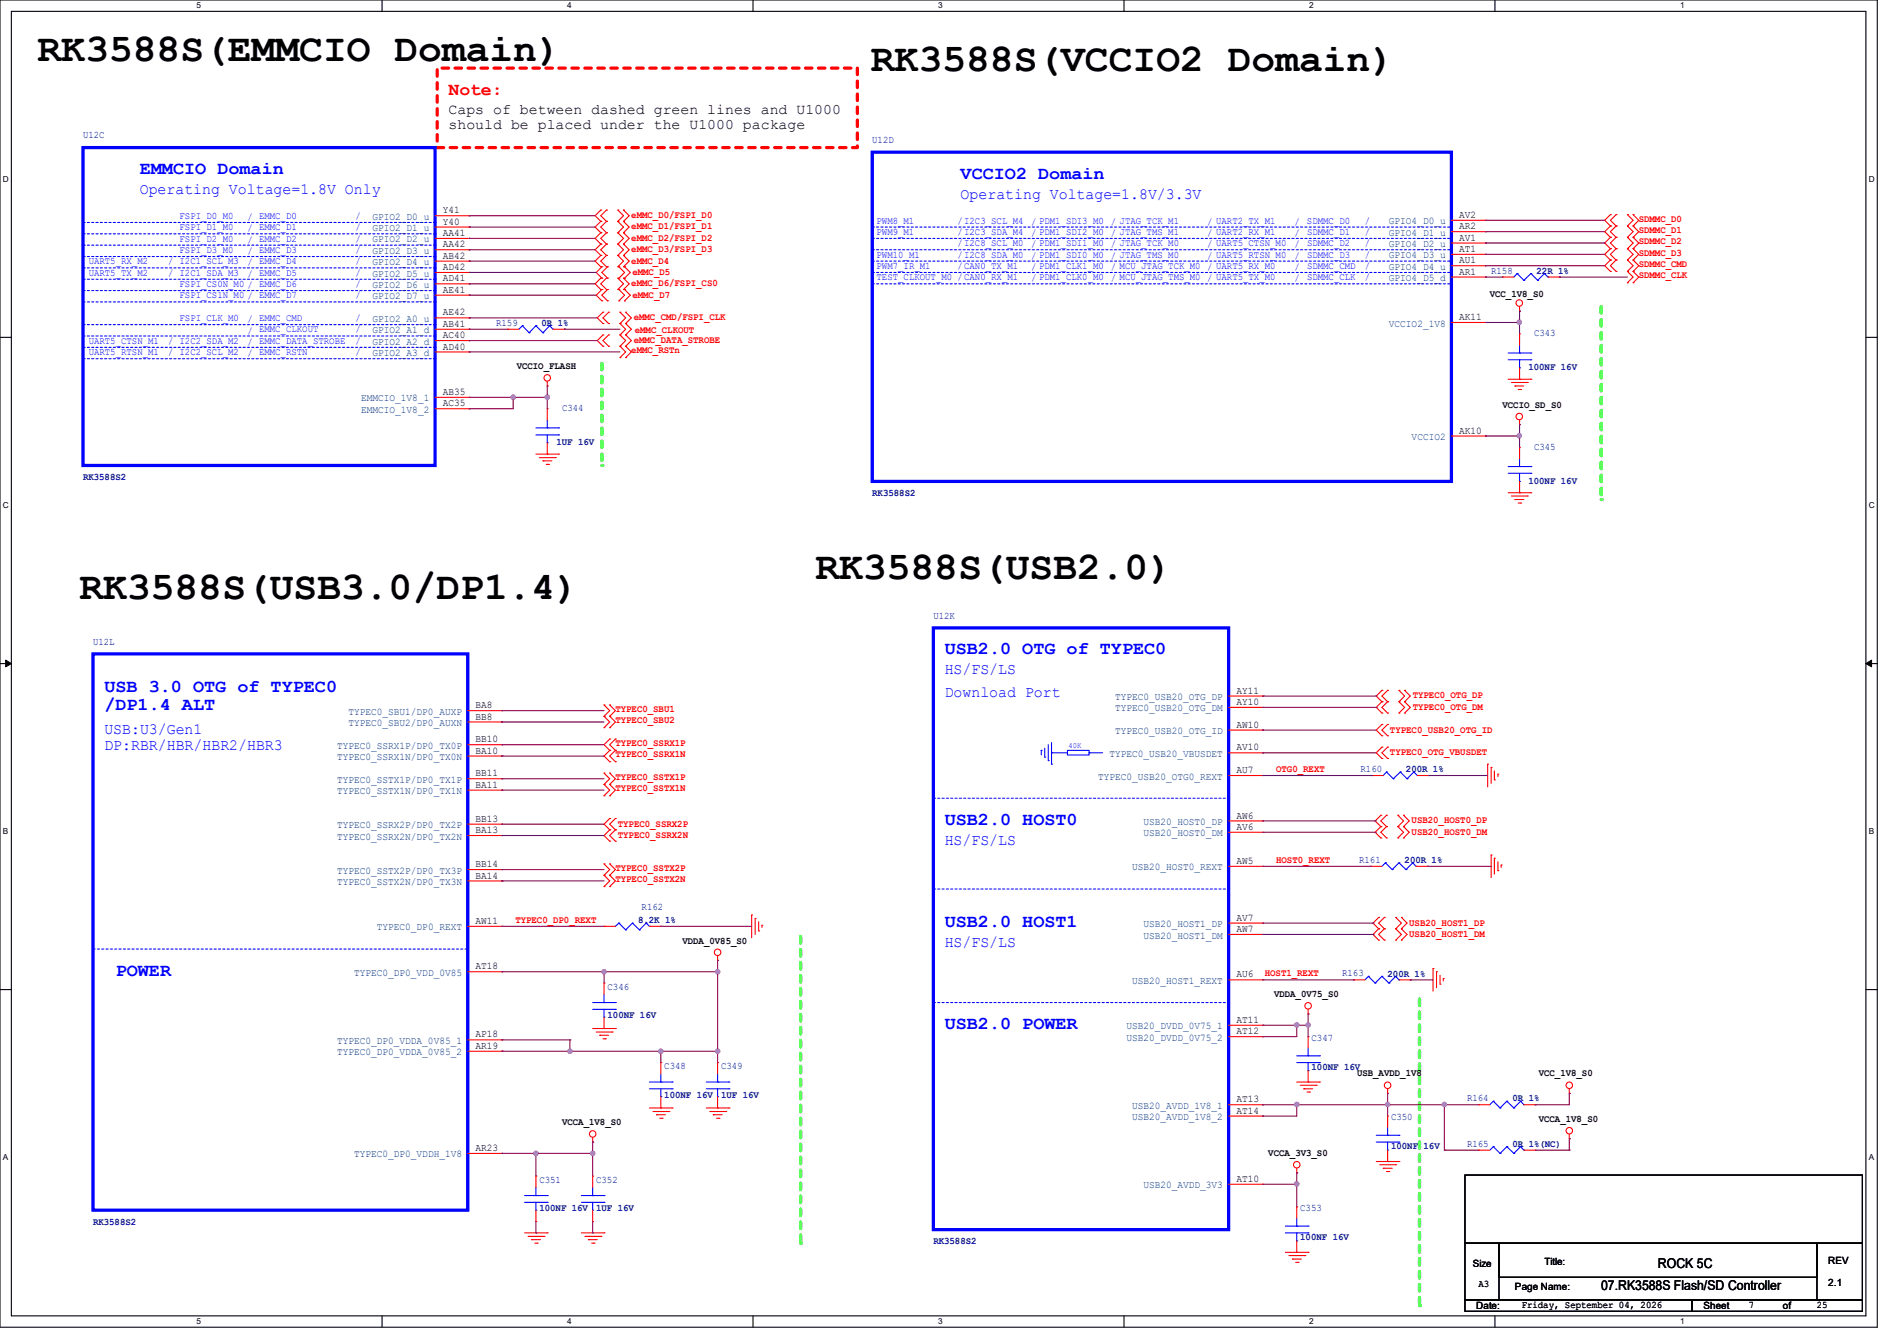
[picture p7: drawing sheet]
<svg xmlns="http://www.w3.org/2000/svg" width="297mm" height="210mm" viewBox="0 0 297 210" stroke-linecap="round" stroke-linejoin="round" font-family="sans-serif">
<path d="M0 0h293.9v207.9h-293.9zM1.8 1.8h290.3v204.3h-290.3z" fill="none" stroke="#000" stroke-width=".17"/>
<g fill="#fff">
<path d="M30.8 .2h.7v1.4h-.7z"/>
<path d="M30.8 206.2h.7v1.4h-.7z"/>
</g>
<path d="M59.8 0v1.8M59.8 206.1v1.8" fill="none" stroke="#000" stroke-width=".17"/>
<g fill="#fff">
<path d="M88.8 .2h.7v1.4h-.7z"/>
<path d="M88.8 206.2h.7v1.4h-.7z"/>
</g>
<path d="M117.9 0v1.8M117.9 206.1v1.8" fill="none" stroke="#000" stroke-width=".17"/>
<g fill="#fff">
<path d="M146.9 .2h.7v1.4h-.7z"/>
<path d="M146.9 206.2h.7v1.4h-.7z"/>
</g>
<path d="M176 0v1.8M176 206.1v1.8" fill="none" stroke="#000" stroke-width=".17"/>
<g fill="#fff">
<path d="M205 .2h.7v1.4h-.7z"/>
<path d="M205 206.2h.7v1.4h-.7z"/>
</g>
<path d="M234.1 0v1.8M234.1 206.1v1.8" fill="none" stroke="#000" stroke-width=".17"/>
<g fill="#fff">
<path d="M263.1 .2h.6v1.4h-.6z"/>
<path d="M263.1 206.2h.6v1.4h-.6z"/>
<path d="M.5 27.3h.9v1.4h-.9z"/>
<path d="M292.6 27.3h.9v1.4h-.9z"/>
<path d="M.5 78.4h.9v1.4h-.9z"/>
<path d="M292.6 78.4h.9v1.4h-.9z"/>
</g>
<path d="M0 52.8h1.8M292.1 52.8h1.8" fill="none" stroke="#000" stroke-width=".17"/>
<g fill="#fff">
<path d="M.5 129.5h.8v1.4h-.8z"/>
<path d="M292.6 129.5h.8v1.4h-.8z"/>
</g>
<path d="M0 103.9h1.8M292.1 103.9h1.8" fill="none" stroke="#000" stroke-width=".17"/>
<path d="M.9 103.4l.9 .5-.9 .5zM292.1 103.9l.9-.5v1z" fill="#000" stroke="#000" stroke-width=".16"/>
<g fill="#fff">
<path d="M.5 180.5h.8v1.4h-.8z"/>
<path d="M292.6 180.5h.8v1.4h-.8z"/>
</g>
<path d="M0 155h1.8M292.1 155h1.8" fill="none" stroke="#000" stroke-width=".17"/>
<path d="M68.5 10.7h65.7v12.4h-65.7z" fill="none" stroke="#f00" stroke-width=".51" stroke-dasharray="1 1"/>
<path d="M94.2 56.9v16" fill="none" stroke="#01ff00" stroke-width=".51" stroke-dasharray="1 1"/>
<circle cx="94.2" cy="72.9" r=".25" fill="#01ff00" stroke-dasharray="1 1"/>
<path d="M250.7 48v30.2" fill="none" stroke="#01ff00" stroke-width=".51" stroke-dasharray="1 1"/>
<circle cx="250.7" cy="78.2" r=".25" fill="#01ff00" stroke-dasharray="1 1"/>
<path d="M125.3 146.7v48" fill="none" stroke="#01ff00" stroke-width=".51" stroke-dasharray="1 1"/>
<circle cx="125.3" cy="194.7" r=".25" fill="#01ff00" stroke-dasharray="1 1"/>
<path d="M222.3 156.5v48" fill="none" stroke="#01ff00" stroke-width=".51" stroke-dasharray="1 1"/>
<circle cx="222.3" cy="204.5" r=".25" fill="#01ff00" stroke-dasharray="1 1"/>
<g fill="none" stroke="#f00" stroke-width=".17">
<path d="M68.1 33.8h5.3M68.1 35.6h5.3M68.1 37.3h5.3M68.1 39.1h5.3M73.4 33.8h.1M73.4 35.6h.1M73.4 37.3h.1M73.4 39.1h.1M94.1 32.9h.1M94.1 34.7h.1M94.1 36.4h.1M94.1 38.2h.1"/>
<path d="M94.1 32.9l-.9 .9 .9 .9M94.1 38.2l-.9 .9 .9 .9M94.1 34.7l-.9 .9 .9 .8M94.1 36.4l-.9 .9 .9 .9M95 34.7h.1M95 32.9h.1M95 36.4h.1M95 38.2h.1M95 32.9l-.9 .9 .9 .9M95 36.4l-.9 .9 .9 .9M95 34.7l-.9 .9 .9 .8M95 38.2l-.9 .9 .9 .9"/>
<path d="M96.7 34.7h.1M96.7 32.9h.1M96.7 36.4h.1M96.7 38.2h.1M96.7 36.4l.9 .9-.9 .9M96.7 32.9l.9 .9-.9 .9M96.7 34.7l.9 .9-.9 .8M96.7 38.2l.9 .9-.9 .9M97.6 34.7h.1M97.6 32.9h.1M97.6 36.4h.1M97.6 38.2h.1"/>
<path d="M97.6 32.9l.9 .9-.9 .9M97.6 34.7l.9 .9-.9 .8M97.6 36.4l.9 .9-.9 .9M97.6 38.2l.9 .9-.9 .9M227.2 34.5h5.4M227.2 36.3h5.4M227.2 38.1h5.4M227.2 39.8h5.4M232.6 34.5h.1M232.6 36.3h.1M232.6 38.1h.1M232.6 39.8h.1"/>
<path d="M252.1 33.6h.1M252.1 35.4h.1M252.1 37.2h.1M252.1 38.9h.1M252.1 33.6l-.9 .9 .9 .9M252.1 38.9l-.9 .9 .9 .9M252.1 35.4l-.9 .9 .9 .9M252.1 37.2l-.9 .9 .9 .8M253 35.4h.1M253 33.6h.1M253 37.2h.1M253 38.9h.1"/>
<path d="M253 33.6l-.9 .9 .9 .9M253 37.2l-.9 .9 .9 .8M253 35.4l-.9 .9 .9 .9M253 38.9l-.9 .9 .9 .9M254.8 35.4h.1M254.8 33.6h.1M254.8 37.2h.1M254.8 38.9h.1M254.8 37.2l.9 .9-.9 .8M254.8 33.6l.9 .9-.9 .9M254.8 38.9l.9 .9-.9 .9M254.8 35.4l.9 .9-.9 .9"/>
<path d="M255.7 35.4h.1M255.7 33.6h.1M255.7 37.2h.1M255.7 38.9h.1M255.7 38.9l.9 .9-.9 .9M255.7 33.6l.9 .9-.9 .9M255.7 35.4l.9 .9-.9 .9M255.7 37.2l.9 .9-.9 .8M68.1 51.6h5.3M68.1 49.8h5.3M68.1 40.9h5.3M68.1 42.7h5.3"/>
<path d="M68.1 44.4h5.3M68.1 46.2h5.3M68.1 55.1h5.3M68.1 53.3h5.3M73.4 51.6h.1M73.4 49.8h.1M73.4 40.9h.1M73.4 42.7h.1M73.4 44.4h.1M73.4 46.2h.1M73.4 55.1h.1M73.4 53.3h.1"/>
<path d="M79.5 51.6h.1M79.5 51.6h1.7M85.7 59.7v.8M86.6 51.6h1.7M88.3 51.6h.1M94.1 40h.1M94.1 43.6h.1M94.1 45.3h.1M94.1 41.8h.1M94.1 40l-.9 .9 .9 .9M94.1 43.6l-.9 .8 .9 .9M94.2 41.8h.1"/>
<path d="M94.2 43.6h.1M94.2 45.3h.1M94.2 47.1h.1M94.2 41.8l-.9 .9 .9 .9M94.2 45.3l-.9 .9 .9 .9M94.4 48.9h.1M94.4 50.7h.1M94.4 52.5h.1M94.4 54.2h.1M94.4 48.9l-.9 .9 .9 .9M94.4 52.5l-.9 .8 .9 .9M95 40h.1"/>
<path d="M95 45.3h.1M95 43.6h.1M95 41.8h.1M95 40l-.9 .9 .9 .9M95 43.6l-.9 .8 .9 .9M95.1 43.6h.1M95.1 41.8h.1M95.1 47.1h.1M95.1 45.3h.1M95.1 41.8l-.9 .9 .9 .9M95.1 45.3l-.9 .9 .9 .9M95.3 50.7h.1"/>
<path d="M95.3 48.9h.1M95.3 54.2h.1M95.3 52.5h.1M95.3 48.9l-.9 .9 .9 .9M95.3 52.5l-.9 .8 .9 .9M96.7 40h.1M96.7 45.3h.1M96.7 43.6h.1M96.7 41.8h.1M96.7 40l.9 .9-.9 .9M96.7 43.6l.9 .8-.9 .9M96.9 43.6h.1"/>
<path d="M96.9 41.8h.1M96.9 47.1h.1M96.9 45.3h.1M96.9 45.3l.9 .9-.9 .9M96.9 41.8l.9 .9-.9 .9M97.1 50.7h.1M97.1 48.9h.1M97.1 54.2h.1M97.1 52.5h.1M97.1 56h.1M97.1 52.5l.9 .8-.9 .9M97.1 48.9l.9 .9-.9 .9"/>
<path d="M97.1 50.7l.9 .9-.9 .9M97.1 54.2l.9 .9-.9 .9M97.6 40h.1M97.6 45.3h.1M97.6 43.6h.1M97.6 41.8h.1M97.6 43.6l.9 .8-.9 .9M97.6 40l.9 .9-.9 .9M97.8 43.6h.1M97.8 41.8h.1M97.8 47.1h.1M97.8 45.3h.1"/>
<path d="M97.8 41.8l.9 .9-.9 .9M97.8 45.3l.9 .9-.9 .9M98 50.7h.1M98 48.9h.1M98 54.2h.1M98 52.5h.1M98 56h.1M98 54.2l.8 .9-.8 .9M98 48.9l.8 .9-.8 .9M98 52.5l.8 .8-.8 .9M98 50.7l.8 .9-.8 .9M227.2 43.4h5.4"/>
<path d="M227.2 41.6h5.4M227.2 50.5h5.4M232.6 43.4h.1M232.6 41.6h.1M232.6 50.5h.1M235.2 43.4h.1M235.2 43.4h1.8M236.1 59.4h3.6M236.6 59.9h2.5M237.9 48.7h.1M237.9 52.3h.1M237.9 59.4h.1"/>
<path d="M237.9 48v.7M237.9 52.3v1.8M237.9 57.6v1.8M239.1 59.9h.1M239.7 59.4h.1M242.4 43.4h1.7M244.1 43.4h.1M252.1 40.7h.1M252.1 42.5h.1M252.1 40.7l-.9 .9 .9 .9M253 40.7h.1M253 42.5h.1"/>
<path d="M253 40.7l-.9 .9 .9 .9M254.8 40.7h.1M254.8 42.5h.1M254.8 44.3h.1M254.8 40.7l.9 .9-.9 .9M254.8 42.5l.9 .9-.9 .9M255.7 40.7h.1M255.7 42.5h.1M255.7 44.3h.1M255.7 40.7l.9 .9-.9 .9M255.7 42.5l.9 .9-.9 .9M68.1 62.2h5.3"/>
<path d="M68.1 64h5.3M73.4 62.2h.1M73.4 64h.1M83.9 71.1h3.6M84.5 71.7h2.5M85 72.2h.1M85 72.2h1.4M85.5 72.7h.4M85.7 60.5h.1M85.7 64h.1M85.7 71.1h.1M85.7 64v1.8"/>
<path d="M85.7 69.3v1.8M85.9 72.7h.1M87 71.7h.1M87.5 71.1h.1M227.2 68.3h5.4M232.6 68.3h.1M236.1 77.2h3.6M236.6 77.7h2.5M237.2 78.2h.1M237.2 60.5h.1M237.2 78.2h1.4M237.2 60.5h1.4"/>
<path d="M237.7 78.8h.4M237.7 61h.4M237.9 66.5h.1M237.9 70.1h.1M237.9 77.2h.1M237.9 65.8v.7M237.9 70.1v1.7M237.9 75.4v1.8M238.1 78.8h.1M238.1 61h.1M239.1 77.7h.1M239.7 77.2h.1"/>
<path d="M73.2 111.3h5.4M73.2 113.1h5.4M73.2 116.6h5.4M73.2 118.4h5.4M78.6 111.3h.1M78.6 113.1h.1M78.6 116.6h.1M78.6 118.4h.1M94.6 112.2h.1M94.6 110.4h.1M94.6 114h.1M94.6 110.4l.9 .9-.9 .9"/>
<path d="M94.6 112.2l.9 .9-.9 .9M95.5 112.2h.1M95.5 110.4h.1M95.5 114h.1M95.5 115.7h.1M95.5 117.5h.1M95.5 119.3h.1M95.5 110.4l.9 .9-.9 .9M95.5 112.2l.9 .9-.9 .9M95.5 115.7l-.9 .9 .9 .9M95.5 117.5l-.9 .9 .9 .9M96.4 117.5h.1"/>
<path d="M96.4 115.7h.1M96.4 119.3h.1M96.4 115.7l-.9 .9 .9 .9M96.4 117.5l-.9 .9 .9 .9M192.4 109h5.3M192.4 110.8h5.3M192.4 114.3h5.3M192.4 117.9h5.3M197.7 109h.1M197.7 110.8h.1M197.7 114.3h.1M197.7 117.9h.1"/>
<path d="M216.4 117h.1M216.4 118.8h.1M216.4 113.5h.1M216.4 115.2h.1M216.4 108.1h.1M216.4 109.9h.1M216.4 111.7h.1M216.4 117l-.9 .9 .9 .9M216.4 113.5l-.9 .8 .9 .9M216.4 108.1l-.9 .9 .9 .9M216.4 109.9l-.9 .9 .9 .9M217.3 118.8h.1"/>
<path d="M217.3 117h.1M217.3 115.2h.1M217.3 113.5h.1M217.3 109.9h.1M217.3 108.1h.1M217.3 111.7h.1M217.3 117l-.9 .9 .9 .9M217.3 113.5l-.9 .8 .9 .9M217.3 108.1l-.9 .9 .9 .9M217.3 109.9l-.9 .9 .9 .9M219 109.9h.1M219 108.1h.1"/>
<path d="M219 111.7h.1M219 109.9l.9 .9-.9 .9M219 108.1l.9 .9-.9 .9M219.9 109.9h.1M219.9 108.1h.1M219.9 111.7h.1M219.9 108.1l.9 .9-.9 .9M219.9 109.9l.9 .9-.9 .9M232.9 119.7h.1M232.9 119.7v3.5M73.2 122h5.4M73.2 123.7h5.4"/>
<path d="M73.2 129.1h5.4M73.2 130.9h5.4M73.2 136.2h5.4M73.2 138h5.4M78.6 122h.1M78.6 123.7h.1M78.6 129.1h.1M78.6 130.9h.1M78.6 136.2h.1M78.6 138h.1M94.6 122.9h.1M94.6 121.1h.1"/>
<path d="M94.6 124.6h.1M94.6 137.1h.1M94.6 135.3h.1M94.6 138.9h.1M94.6 121.1l.9 .9-.9 .9M94.6 122.9l.9 .8-.9 .9M94.6 135.3l.9 .9-.9 .9M94.6 137.1l.9 .9-.9 .9M95.5 122.9h.1M95.5 121.1h.1M95.5 124.6h.1M95.5 128.2h.1"/>
<path d="M95.5 130h.1M95.5 131.7h.1M95.5 137.1h.1M95.5 135.3h.1M95.5 138.9h.1M95.5 121.1l.9 .9-.9 .9M95.5 122.9l.9 .8-.9 .9M95.5 128.2l-.9 .9 .9 .9M95.5 130l-.9 .9 .9 .8M95.5 135.3l.9 .9-.9 .9M95.5 137.1l.9 .9-.9 .9M96.4 130h.1"/>
<path d="M96.4 128.2h.1M96.4 131.7h.1M96.4 128.2l-.9 .9 .9 .9M96.4 130l-.9 .9 .9 .8M192.4 121.5h5.3M192.4 135.7h5.3M192.4 128.6h5.3M192.4 130.3h5.3M197.7 128.6h.1M197.7 130.3h.1M197.7 135.7h.1M197.7 121.5h.1"/>
<path d="M214.6 135.7h.1M214.6 135.7h1.8M214.8 121.5h.1M214.8 121.5h1.8M216.2 127.7h.1M216.2 129.5h.1M216.2 131.2h.1M216.2 127.7l-.9 .9 .9 .9M216.2 129.5l-.9 .8 .9 .9M217.1 129.5h.1M217.1 127.7h.1M217.1 131.2h.1"/>
<path d="M217.1 127.7l-.9 .9 .9 .9M217.1 129.5l-.9 .8 .9 .9M218.9 129.5h.1M218.9 127.7h.1M218.9 131.2h.1M218.9 127.7l.9 .9-.9 .9M218.9 129.5l.9 .8-.9 .9M219.8 129.5h.1M219.8 127.7h.1M219.8 131.2h.1M219.8 127.7l.8 .9-.8 .9M219.8 129.5l.8 .8-.8 .9"/>
<path d="M221.7 135.7h1.8M221.9 121.5h1.8M223.5 135.7h.1M223.7 121.5h.1M233.5 133.9h.1M233.5 120.2h.1M233.5 120.2v2.5M233.5 133.9v3.6M234 134.4h.1M234 122.1h.1M234 120.7v1.4M234 134.4v2.5"/>
<path d="M234.5 136.4h.1M234.5 121.2h.1M234.5 121.2v.4M234.5 135v1.4M235 135.5h.1M235 135.5v.3M73.2 145.1h5.4M73.2 152.2h5.4M78.6 145.1h.1M78.6 152.2h.1M94.6 145.1h.1M94.6 154h.1"/>
<path d="M94.6 145.1h1.8M94.6 154v1.7M94.6 159.3v1.8M101.7 145.1h1.8M103.5 145.1h.1M112.4 150.4h.1M112.4 149.7v.7M117.7 143.3h.1M117.7 143.3v3.6M118.2 143.8h.1M118.2 143.8v2.5M118.8 145.8h.1"/>
<path d="M118.8 144.4v1.4M119.3 144.9h.1M119.3 144.9v.3M192.4 153.5h5.3M192.4 144.6h5.3M192.4 146.3h5.3M197.7 144.6h.1M197.7 146.3h.1M197.7 153.5h.1M204.8 158.8h.1M204.8 158.1v.7M211.9 153.5h.1"/>
<path d="M211.9 153.5h1.8M215.9 143.7h.1M215.9 145.5h.1M215.9 147.2h.1M215.9 143.7l-.9 .9 .9 .9M215.9 145.5l-.9 .8 .9 .9M216.7 145.5h.1M216.7 143.7h.1M216.7 147.2h.1M216.7 143.7l-.8 .9 .8 .9M216.7 145.5l-.8 .8 .8 .9M218.5 145.5h.1"/>
<path d="M218.5 143.7h.1M218.5 147.2h.1M218.5 143.7l.9 .9-.9 .9M218.5 145.5l.9 .8-.9 .9M219 153.5h1.8M219.4 145.5h.1M219.4 143.7h.1M219.4 147.2h.1M219.4 143.7l.9 .9-.9 .9M219.4 145.5l.9 .8-.9 .9M220.8 153.5h.1M224.4 151.7h.1"/>
<path d="M224.4 151.7v3.5M224.9 152.2h.1M224.9 152.2v2.5M225.5 154.1h.1M225.5 152.7v1.4M226 153.2h.1M226 153.2v.4M73.2 162.9h5.4M73.2 164.6h5.4M78.6 162.9h.1M78.6 164.6h.1M92.8 178.9h.1"/>
<path d="M92.8 161.1h3.6M92.8 178.1v.8M93.3 161.6h2.5M93.9 162.1h.1M93.9 162.1h1.4M94.4 162.7h.4M94.6 161.1h.1M94.8 162.7h.1M95.8 161.6h.1M96.4 161.1h.1M101.7 173.5h3.5M102.2 174.1h2.5"/>
<path d="M102.8 174.6h.1M102.8 174.6h1.4M103.3 175.1h.4M103.5 166.4h.1M103.5 173.5h.1M103.5 166.4v1.8M103.5 171.7v1.8M103.7 175.1h.1M104.7 174.1h.1M105.2 173.5h.1M110.6 173.5h3.5M111.1 174.1h2.5"/>
<path d="M111.7 174.6h.1M111.7 174.6h1.4M112.2 175.1h.4M112.4 166.4h.1M112.4 173.5h.1M112.4 166.4v1.8M112.4 171.7v1.8M112.6 175.1h.1M113.6 174.1h.1M114.1 173.5h.1M192.4 173h5.3M192.4 160.6h5.3"/>
<path d="M192.4 162.3h5.3M192.4 174.8h5.3M197.7 160.6h.1M197.7 162.3h.1M197.7 173h.1M197.7 174.8h.1M203 169.5h3.6M203.6 170h2.5M204.1 170.5h.1M204.1 170.5h1.4M204.6 171h.4M204.8 162.3h.1"/>
<path d="M204.8 169.5h.1M204.8 162.3v1.8M204.8 167.7v1.8M205 171h.1M206.1 170h.1M206.6 169.5h.1M217.3 171.2h.1M217.3 174.8h.1M217.3 170.5v.7M217.3 174.8v1.8M231.5 173h.1M231.5 173h1.8"/>
<path d="M238.6 173h1.8M240.4 173h.1M245.7 171.2h.1M245.7 178.4h.1M245.7 170.5v.7M245.7 177.6v.8M73.2 180.6h5.4M78.6 180.6h.1M82.1 193.1h3.6M82.7 193.6h2.5M83.2 194.1h.1M83.2 194.1h1.4"/>
<path d="M83.7 194.7h.4M83.9 184.2h.1M83.9 191.3h.1M83.9 184.2v1.8M83.9 189.5v1.8M84.1 194.7h.1M85.2 193.6h.1M85.7 193.1h.1M91 193.1h3.6M91.6 193.6h2.5M92.1 194.1h.1M92.1 194.1h1.4"/>
<path d="M92.6 194.7h.4M92.8 184.2h.1M92.8 191.3h.1M92.8 184.2v1.8M92.8 189.5v1.8M93 194.7h.1M94.1 193.6h.1M94.6 193.1h.1M192.4 185.5h5.3M197.7 185.5h.1M201.3 196.1h3.5M201.8 196.6h2.5"/>
<path d="M202.4 197.2h.1M202.4 197.2h1.4M202.9 197.7h.3M203 183.7h.1M203 189h.1M203 196.1h.1M203 183v.7M203 189v1.8M203 194.4v1.7M203.2 197.7h.1M204.3 196.6h.1M204.8 196.1h.1"/>
<path d="M215.5 181.9h3.5M216 182.4h2.5M216.6 183h.1M216.6 183h1.4M217.1 183.5h.4M217.3 181.9h.1M217.3 180.1v1.8M217.5 183.5h.1M218.5 182.4h.1M219 181.9h.1M231.5 180.1h.1M231.5 180.1h1.8"/>
<path d="M238.6 180.1h1.8M240.4 180.1h.1"/>
<circle cx="85.7" cy="59.2" r=".51"/>
<circle cx="237.9" cy="47.5" r=".51"/>
<circle cx="237.9" cy="65.2" r=".51"/>
<circle cx="112.4" cy="149.1" r=".51"/>
<circle cx="204.8" cy="157.5" r=".51"/>
<circle cx="92.8" cy="177.6" r=".51"/>
<circle cx="217.3" cy="170" r=".51"/>
<circle cx="245.7" cy="177.1" r=".51"/>
<circle cx="245.7" cy="170" r=".51"/>
<circle cx="203" cy="182.4" r=".51"/>
</g>
<path d="M229.4 184h62.2v10.7h-62.2zM229.4 194.7h5.3v8.9h-5.3zM234.7 194.7h49.8v5.3h-49.8zM284.5 194.7h7.1v8.9h-7.1zM229.4 203.6h35.5v1.8h-35.5zM234.7 203.6h53.3M264.9 203.6h26.7v1.8h-26.7zM288 203.6h.1" fill="none" stroke="#000" stroke-width=".17"/>
<path d="M13 23.1h55.1v49.8h-55.1zM136.6 23.8h90.6v51.6h-90.6zM146.1 98.3h46.3v94.3h-46.3zM14.6 102.4h58.6v87.1h-58.6z" fill="none" stroke="#00f" stroke-width=".51"/>
<g fill="none" stroke="#00f" stroke-width=".17" stroke-dasharray=".3 .3">
<path d="M13 34.8h55.1M13 36.6h55.1M13 38.4h55.1M68.1 34.8h.1M68.1 36.6h.1M68.1 38.4h.1M136.6 39.1h90.4M136.6 37.3h90.4M136.6 35.6h90.4M227 39.1h.1M227 37.3h.1M227 35.6h.1"/>
<path d="M13 54.4h55.1M13 52.6h55.1M13 50.8h55.1M13 47.3h55.1M13 45.5h55.1M13 43.7h55.1M13 42h55.1M13 40.2h55.1M13 56.2h55.1M68.1 54.4h.1M68.1 52.6h.1M68.1 50.8h.1"/>
<path d="M68.1 47.3h.1M68.1 45.5h.1M68.1 43.7h.1M68.1 42h.1M68.1 40.2h.1M68.1 56.2h.1M136.6 44.4h90.4M136.6 42.7h90.4M136.6 40.9h90.4M227 44.4h.1M227 42.7h.1M227 40.9h.1"/>
<path d="M146.1 125h46.3M146.1 139.2h46.3M192.4 125h.1M192.4 139.2h.1M14.6 148.6h58.6M73.2 148.6h.1M146.1 157h46.3M192.4 157h.1"/>
</g>
<g fill="none" stroke="#00f" stroke-width=".17">
<path d="M81.8 51h.1M81.8 51l-.6 .6M81.8 51l1 1.1M82.8 52.1h.1M83.9 51h.1M83.9 51l-1.1 1.1M83.9 51l1.1 1.1M85 52.1h.1M86.1 51h.1M86.1 51l-1.1 1.1M86.1 51l.5 .6M86.6 51.6h.1"/>
<path d="M236.1 56.3h3.6M236.1 55.3h3.6M237.5 42.8h.1M237.5 42.8l-.5 .6M237.5 42.8l1.1 1.1M237.9 57.6h.1M237.9 55.3h.1M237.9 54.1v1.2M237.9 56.3v1.3M238.6 43.9h.1M239.7 56.3h.1M239.7 55.3h.1"/>
<path d="M239.7 42.8h.1M239.7 42.8l-1.1 1.1M239.7 42.8l1 1.1M240.7 43.9h.1M241.8 42.8h.1M241.8 42.8l-1.1 1.1M241.8 42.8l.6 .6M242.4 43.4h.1M83.9 68.1h3.6M83.9 67h3.6M85.7 69.3h.1M85.7 67h.1"/>
<path d="M85.7 65.8v1.2M85.7 68.1v1.2M87.5 68.1h.1M87.5 67h.1M236.1 74.1h3.6M236.1 73.1h3.6M237.9 75.4h.1M237.9 73.1h.1M237.9 71.8v1.3M237.9 74.1v1.3M239.7 74.1h.1M239.7 73.1h.1"/>
<path d="M163 117.5h.1M163 117.5v.7M163.6 118.6h.1M163.6 117.2v1.4M164.1 119.1h.1M164.1 116.6v2.5M164.6 117.9h.1M164.6 119.7h.1M164.6 117.9h2.5M164.6 116.3v3.4M167.1 117.5h3.4v.7h-3.4zM170.5 117.9h.1"/>
<path d="M170.5 117.9h2.1M216.9 135.1h.1M216.9 135.1l-.5 .6M216.9 135.1l1.1 1.1M217.1 120.9h.1M217.1 120.9l-.5 .6M217.1 120.9l1 1.1M218 136.2h.1M218.1 122h.1M219 135.1h.1M219 135.1l-1 1.1M219 135.1l1.1 1.1"/>
<path d="M219.2 120.9h.1M219.2 120.9l-1.1 1.1M219.2 120.9l1.1 1.1M220.1 136.2h.1M220.3 122h.1M221.2 135.1h.1M221.2 135.1l-1.1 1.1M221.2 135.1l.5 .6M221.4 120.9h.1M221.4 120.9l-1.1 1.1M221.4 120.9l.5 .6M221.7 135.7h.1"/>
<path d="M221.9 121.5h.1M92.8 158.1h3.6M92.8 157h3.6M94.6 159.3h.1M94.6 157h.1M94.6 155.7v1.3M94.6 158.1v1.2M96.4 158.1h.1M96.4 157h.1M96.9 144.6h.1M96.9 144.6l-.5 .5M96.9 144.6l1.1 1"/>
<path d="M98 145.6h.1M99 144.6h.1M99 144.6l-1 1M99 144.6l1.1 1M100.1 145.6h.1M101.2 144.6h.1M101.2 144.6l-1.1 1M101.2 144.6l.5 .5M101.7 145.1h.1M214.2 152.9h.1M214.2 152.9l-.5 .6M214.2 152.9l1.1 1.1"/>
<path d="M215.3 154h.1M216.4 152.9h.1M216.4 152.9l-1.1 1.1M216.4 152.9l1.1 1.1M217.5 154h.1M218.5 152.9h.1M218.5 152.9l-1 1.1M218.5 152.9l.5 .6M219 153.5h.1M101.7 170.5h3.5M101.7 169.5h3.5M103.5 171.7h.1"/>
<path d="M103.5 169.5h.1M103.5 168.2v1.3M103.5 170.5v1.2M105.2 170.5h.1M105.2 169.5h.1M110.6 170.5h3.5M110.6 169.5h3.5M112.4 171.7h.1M112.4 169.5h.1M112.4 168.2v1.3M112.4 170.5v1.2M114.1 170.5h.1"/>
<path d="M114.1 169.5h.1M203 166.4h3.6M203 165.4h3.6M204.8 167.7h.1M204.8 165.4h.1M204.8 164.1v1.3M204.8 166.4v1.3M206.6 166.4h.1M206.6 165.4h.1M215.5 178.9h3.5M215.5 177.8h3.5M217.3 177.8h.1"/>
<path d="M217.3 176.6v1.2M217.3 178.9v1.2M219 178.9h.1M219 177.8h.1M233.8 172.5h.1M233.8 179.6h.1M233.8 172.5l-.5 .5M233.8 172.5l1.1 1M233.8 179.6l-.5 .5M233.8 179.6l1.1 1M234.9 173.5h.1M235.9 172.5h.1"/>
<path d="M235.9 179.6h.1M235.9 172.5l-1 1M235.9 172.5l1.1 1M235.9 179.6l-1 1M235.9 179.6l1.1 1M237 173.5h.1M238.1 172.5h.1M238.1 179.6h.1M238.1 172.5l-1.1 1M238.1 172.5l.5 .5M238.1 179.6l-1.1 1M238.1 179.6l.5 .5"/>
<path d="M238.6 173h.1M82.1 188.3h3.6M82.1 187.2h3.6M83.9 189.5h.1M83.9 187.2h.1M83.9 186v1.2M83.9 188.3v1.2M85.7 188.3h.1M85.7 187.2h.1M91 188.3h3.6M91 187.2h3.6M92.8 189.5h.1"/>
<path d="M92.8 187.2h.1M92.8 186v1.2M92.8 188.3v1.2M94.6 188.3h.1M94.6 187.2h.1M201.3 193.1h3.5M201.3 192h3.5M203 194.4h.1M203 192h.1M203 190.8v1.2M203 193.1v1.3M204.8 193.1h.1"/>
<path d="M204.8 192h.1M217.3 180.1h.1M234.9 180.6h.1M237 180.6h.1M238.6 180.1h.1"/>
</g>
<g fill="none" stroke="#7f003f" stroke-width=".17">
<path d="M73.4 33.8h.1M73.4 35.6h.1M73.4 37.3h.1M73.4 39.1h.1M73.4 33.8h19.8M73.4 35.6h19.8M73.4 37.3h19.8M73.4 39.1h19.8M232.6 34.5h.1M232.6 36.3h.1M232.6 38.1h.1M232.6 39.8h.1"/>
<path d="M232.6 34.5h18.6M232.6 36.3h18.6M232.6 38.1h18.6M232.6 39.8h18.6M73.4 40.9h.1M73.4 42.7h.1M73.4 44.4h.1M73.4 46.2h.1M73.4 53.3h.1M73.4 55.1h.1M73.4 49.8h.1M73.4 51.6h.1"/>
<path d="M73.4 40.9h19.8M73.4 42.7h19.9M73.4 44.4h19.8M73.4 46.2h19.9M73.4 53.3h20.1M73.4 55.1h23.7M73.4 51.6h6.1M73.4 49.8h20.1M88.3 51.6h.1M88.3 51.6h8.8M232.6 50.5h.1M232.6 41.6h.1"/>
<path d="M232.6 43.4h.1M232.6 43.4h2.6M232.6 50.5h5.3M232.6 41.6h18.6M237.9 50.5h.1M237.9 48.7h.1M237.9 48.7v3.6M244.1 43.4h.1M244.1 43.4h10.7M73.4 62.2h.1M73.4 64h.1M73.4 62.2h12.3"/>
<path d="M80.3 62.2h.1M80.3 62.2v1.8h-6.9M85.7 62.2h.1M85.7 60.5h.1M85.7 60.5v3.5M232.6 68.3h.1M232.6 68.3h5.3M237.9 66.5h.1M237.9 68.3h.1M237.9 66.5v3.6M78.6 116.6h.1M78.6 118.4h.1"/>
<path d="M78.6 111.3h.1M78.6 113.1h.1M78.6 116.6h16M78.6 118.4h16M78.6 111.3h16M78.6 113.1h16M197.7 117.9h.1M197.7 114.3h.1M197.7 117.9h17.8M197.7 114.3h17.8M197.7 109h17.8M197.7 110.8h17.8"/>
<path d="M215.5 109h.1M215.5 110.8h.1M78.6 122h.1M78.6 123.7h.1M78.6 129.1h.1M78.6 130.9h.1M78.6 136.2h.1M78.6 138h.1M78.6 122h16M78.6 123.7h16M78.6 129.1h16M78.6 130.9h16"/>
<path d="M78.6 136.2h16M78.6 138h16M197.7 128.6h17.6M197.7 130.3h17.6M197.7 135.7h16.9M197.7 121.5h17.1M214.6 135.7h.1M214.8 121.5h.1M215.3 128.6h.1M215.3 130.3h.1M223.5 135.7h.1M223.5 135.7h10"/>
<path d="M223.7 121.5h.1M223.7 121.5h9.2M78.6 152.2h.1M78.6 145.1h.1M78.6 152.2h33.8M78.6 145.1h16M94.6 152.2h.1M94.6 152.2v1.8M103.5 145.1h.1M103.5 145.1h14.2M112.4 150.4h.1M112.4 152.2h.1"/>
<path d="M112.4 150.4v16M197.7 144.6h17.3M197.7 146.3h17.3M197.7 153.5h14.2M204.8 158.8h.1M204.8 158.8v3.5M211.9 153.5h.1M215 144.6h.1M215 146.3h.1M220.8 153.5h.1M220.8 153.5h3.6M78.6 162.9h.1"/>
<path d="M78.6 164.6h.1M78.6 162.9h10.6M78.6 164.6h33.8M89.2 162.9h.1M89.2 164.6h.1M89.2 162.9v1.7M92.8 178.9h.1M92.8 178.9v5.3M103.5 164.6h.1M103.5 164.6v1.8M112.4 164.6h.1M197.7 160.6h.1"/>
<path d="M197.7 162.3h.1M197.7 173h.1M197.7 174.8h.1M197.7 173h33.8M197.7 160.6h7.1M203 160.6h.1M203 173h.1M203 160.6v1.7h-5.3M203 173v1.8h-5.3M204.8 160.6h.1M217.3 173h.1M217.3 171.2h.1"/>
<path d="M217.3 171.2v3.6M226.1 173h.1M226.1 173v7.1M240.4 173h.1M245.7 171.2h.1M245.7 178.4h.1M245.7 171.2v1.8h-5.3M245.7 178.4v1.7M78.6 180.6h.1M78.6 180.6h14.2M83.9 180.6h.1M83.9 193.1h.1"/>
<path d="M83.9 180.6v3.6M83.9 191.3v1.8M92.8 193.1h.1M92.8 180.6h.1M92.8 191.3v1.8M197.7 185.5h5.3M203 185.5h.1M203 183.7h.1M203 183.7v5.3M226.1 180.1h.1M226.1 180.1h5.4M240.4 180.1h5.3"/>
<path d="M245.7 180.1h.1"/>
</g>
<g fill="#f0f" stroke="#f0f" stroke-width=".17">
<circle cx="80.3" cy="62.2" r=".34"/>
<circle cx="85.7" cy="62.2" r=".34"/>
<circle cx="237.9" cy="68.2" r=".34"/>
<circle cx="237.9" cy="50.5" r=".34"/>
<circle cx="94.6" cy="152.2" r=".34"/>
<circle cx="83.9" cy="180.6" r=".34"/>
<circle cx="92.8" cy="180.6" r=".34"/>
<circle cx="89.2" cy="164.6" r=".34"/>
<circle cx="103.5" cy="164.6" r=".34"/>
<circle cx="112.4" cy="164.6" r=".34"/>
<circle cx="112.4" cy="152.2" r=".34"/>
<circle cx="203" cy="185.4" r=".34"/>
<circle cx="226.1" cy="173" r=".34"/>
<circle cx="217.3" cy="173" r=".34"/>
<circle cx="203" cy="160.5" r=".34"/>
<circle cx="204.8" cy="160.5" r=".34"/>
<circle cx="203" cy="173" r=".34"/>
</g>
<g font-size="6.2">
<text x="5.9" y="9.5">RK3588S(EMMCIO Domain)</text>
<text x="136.4" y="11.1">RK3588S(VCCIO2 Domain)</text>
<text x="12.4" y="93.8">RK3588S(USB3.0/DP1.4)</text>
<text x="127.7" y="90.7">RK3588S(USB2.0)</text>
</g>
<text font-size="2.8" fill="#f00" x="70.2" y="14.8">Note:</text>
<g font-size="2.8" fill="#00f">
<text x="21.9" y="27.3">EMMCIO Domain</text>
<text x="150.4" y="28">VCCIO2 Domain</text>
<text x="147.9" y="102.5">USB2.0 OTG of TYPEC0</text>
<text x="16.3" y="108.3">USB 3.0 OTG of TYPEC0</text>
<text x="16.3" y="111.2">/DP1.4 ALT</text>
<text x="147.9" y="129.2">USB2.0 HOST0</text>
<text x="147.9" y="145.2">USB2.0 HOST1</text>
<text x="18.1" y="152.8">POWER</text>
<text x="147.9" y="161.2">USB2.0 POWER</text>
</g>
<g font-size="2.5" fill="#00f">
<text x="21.9" y="30.4">Operating Voltage=1.8V Only</text>
<text x="150.4" y="31.1">Operating Voltage=1.8V/3.3V</text>
<text x="147.9" y="105.6">HS/FS/LS</text>
<text x="147.9" y="109.2">Download Port</text>
<text x="16.3" y="115">USB:U3/Gen1</text>
<text x="16.3" y="117.5">DP:RBR/HBR/HBR2/HBR3</text>
<text x="147.9" y="132.3">HS/FS/LS</text>
<text x="147.9" y="148.3">HS/FS/LS</text>
</g>
<g font-size="2.3">
<text x="70.2" y="17.9">Caps of between dashed green lines and U1000</text>
<text x="70.2" y="20.2">should be placed under the U1000 package</text>
</g>
<g font-size="2.1">
<text x="250.7" y="202">07.RK3588S Flash/SD Controller</text>
<text x="259.6" y="198.6">ROCK 5C</text>
</g>
<g font-size="1.6" fill="#00007f">
<text x="13" y="21.7">U12C</text>
<text x="136.6" y="22.4">U12D</text>
<text x="233.5" y="42.8">R158</text>
<text x="240.6" y="42.9">22R 1%</text>
<text x="77.7" y="51">R159</text>
<text x="84.8" y="51.1">0R 1%</text>
<text x="240.2" y="52.6">C343</text>
<text x="239.3" y="58">100NF 16V</text>
<text x="88" y="64.3">C344</text>
<text x="87.1" y="69.7">1UF 16V</text>
<text x="240.2" y="70.4">C345</text>
<text x="13" y="75.2">RK3588S2</text>
<text x="136.6" y="77.7">RK3588S2</text>
<text x="239.3" y="75.8">100NF 16V</text>
<text x="14.6" y="101">U12L</text>
<text x="146.1" y="96.9">U12K</text>
<text x="213" y="120.9">R160</text>
<text x="220.1" y="120.9">200R 1%</text>
<text x="212.8" y="135.1">R161</text>
<text x="219.9" y="135.2">200R 1%</text>
<text x="100.5" y="142.6">R162</text>
<text x="99.9" y="144.6">8.2K 1%</text>
<text x="95.1" y="155">C346</text>
<text x="210.1" y="152.9">R163</text>
<text x="217.2" y="152.9">200R 1%</text>
<text x="95.1" y="159.5">100NF 16V</text>
<text x="104" y="167.5">C348</text>
<text x="112.9" y="167.5">C349</text>
<text x="205.4" y="163">C347</text>
<text x="205.4" y="167.5">100NF 16V</text>
<text x="104" y="172">100NF 16V</text>
<text x="112.9" y="172">1UF 16V</text>
<text x="229.7" y="172.5">R164</text>
<text x="236.8" y="172.5">0R 1%</text>
<text x="217.8" y="175.5">C350</text>
<text x="217.8" y="180">100NF 16V</text>
<text x="229.7" y="179.6">R165</text>
<text x="236.8" y="179.6">0R 1%(NC)</text>
<text x="84.5" y="185.2">C351</text>
<text x="93.3" y="185.2">C352</text>
<text x="14.6" y="191.8">RK3588S2</text>
<text x="84.5" y="189.7">100NF 16V</text>
<text x="93.3" y="189.7">1UF 16V</text>
<text x="203.6" y="189.7">C353</text>
<text x="146.1" y="194.9">RK3588S2</text>
<text x="203.6" y="194.2">100NF 16V</text>
</g>
<g font-size="1.6" fill="#00f">
<text x="28.1" y="34.3">FSPI_D0_M0</text>
<text x="38.8" y="34.5">/ EMMC_D0</text>
<text x="55.7" y="34.3">/</text>
<text x="137.2" y="35">PWM8_M1</text>
<text x="149.9" y="35">/I2C3_SCL_M4</text>
<text x="161.5" y="35.2">/ PDM1_SDI3_M0 / JTAG_TCK_M1</text>
<text x="189" y="35.2">/ UART2_TX_M1</text>
<text x="202.7" y="35.2">/</text>
<text x="204.6" y="35">SDMMC_D0</text>
<text x="213.7" y="35">/</text>
<text x="13.9" y="41.4">UART5_RX_M2</text>
<text x="26.3" y="41.4">/ I2C1_SCL_M3</text>
<text x="28.1" y="36.1">FSPI_D1_M0</text>
<text x="28.1" y="37.8">FSPI_D2_M0</text>
<text x="28.1" y="39.6">FSPI_D3_M0</text>
<text x="38.8" y="41.6">/ EMMC_D4</text>
<text x="38.8" y="39.8">/ EMMC_D3</text>
<text x="38.8" y="38">/ EMMC_D2</text>
<text x="38.8" y="36.2">/ EMMC_D1</text>
<text x="55.7" y="41.4">/</text>
<text x="55.7" y="39.6">/</text>
<text x="55.7" y="37.8">/</text>
<text x="55.7" y="36.1">/</text>
<text x="137.2" y="36.8">PWM9_M1</text>
<text x="137.2" y="40.3">PWM10_M1</text>
<text x="149.9" y="36.8">/I2C3_SDA_M4</text>
<text x="149.9" y="40.3">/I2C8_SDA_M0</text>
<text x="149.9" y="38.6">/I2C8_SCL_M0</text>
<text x="161.5" y="37">/ PDM1_SDI2_M0 / JTAG_TMS_M1</text>
<text x="161.5" y="38.7">/ PDM1_SDI1_M0 / JTAG_TCK_M0</text>
<text x="161.5" y="40.5">/ PDM1_SDI0_M0 / JTAG_TMS_M0</text>
<text x="189" y="37">/ UART2_RX_M1</text>
<text x="189" y="38.7">/ UART5_CTSN_M0</text>
<text x="189" y="40.5">/ UART5_RTSN_M0</text>
<text x="202.7" y="37">/</text>
<text x="202.7" y="38.7">/</text>
<text x="202.7" y="40.5">/</text>
<text x="204.6" y="36.8">SDMMC_D1</text>
<text x="204.6" y="38.6">SDMMC_D2</text>
<text x="204.6" y="40.3">SDMMC_D3</text>
<text x="213.7" y="36.8">/</text>
<text x="213.7" y="38.6">/</text>
<text x="213.7" y="40.3">/</text>
<text x="13.9" y="43.2">UART5_TX_M2</text>
<text x="26.3" y="43.2">/ I2C1_SDA_M3</text>
<text x="28.1" y="45">FSPI_CS0N_M0 / EMMC_D6</text>
<text x="28.1" y="46.7">FSPI_CS1N_M0 / EMMC_D7</text>
<text x="38.8" y="43.3">/ EMMC_D5</text>
<text x="55.7" y="46.7">/</text>
<text x="55.7" y="45">/</text>
<text x="55.7" y="43.2">/</text>
<text x="137.2" y="42.1">PWM7_IR_M1</text>
<text x="137.2" y="43.9">TEST_CLKOUT_M0 /CAN0_RX_M1</text>
<text x="149.9" y="42.1">/CAN0_TX_M1</text>
<text x="161.5" y="42.3">/ PDM1_CLK1_M0 / MCU_JTAG_TCK_M0 / UART5_RX_M0</text>
<text x="161.5" y="44.1">/ PDM1_CLK0_M0 / MCU_JTAG_TMS_M0 / UART5_TX_M0</text>
<text x="202.7" y="42.3">/</text>
<text x="202.7" y="44.1">/</text>
<text x="204.6" y="42.1">SDMMC_CMD</text>
<text x="204.6" y="43.9">SDMMC_CLK</text>
<text x="213.7" y="42.1">/</text>
<text x="213.7" y="43.9">/</text>
<text x="13.9" y="53.8">UART5_CTSN_M1</text>
<text x="26.3" y="53.8">/ I2C2_SDA_M2</text>
<text x="28.1" y="50.3">FSPI_CLK_M0</text>
<text x="38.8" y="52.2">/ EMMC_CLKOUT</text>
<text x="38.8" y="50.5">/ EMMC_CMD</text>
<text x="55.7" y="53.8">/</text>
<text x="55.7" y="52.1">/</text>
<text x="55.7" y="50.3">/</text>
<text x="13.9" y="55.6">UART5_RTSN_M1</text>
<text x="26.3" y="55.6">/ I2C2_SCL_M2</text>
<text x="38.8" y="54">/ EMMC_DATA_STROBE</text>
<text x="38.8" y="55.8">/ EMMC_RSTN</text>
<text x="55.7" y="55.6">/</text>
</g>
<g font-size="1.6" fill="#003f7f">
<text x="58.3" y="34.4">GPIO2_D0_u</text>
<text x="217.5" y="35.1">GPIO4_D0_u</text>
<text x="58.3" y="36.2">GPIO2_D1_u</text>
<text x="58.3" y="38">GPIO2_D2_u</text>
<text x="58.3" y="39.8">GPIO2_D3_u</text>
<text x="58.3" y="41.5">GPIO2_D4_u</text>
<text x="217.5" y="36.9">GPIO4_D1_u</text>
<text x="217.5" y="38.7">GPIO4_D2_u</text>
<text x="217.5" y="40.5">GPIO4_D3_u</text>
<text x="58.3" y="43.3">GPIO2_D5_u</text>
<text x="58.3" y="45.1">GPIO2_D6_u</text>
<text x="58.3" y="46.9">GPIO2_D7_u</text>
<text x="217.5" y="44">GPIO4_D5_d</text>
<text x="217.5" y="42.2">GPIO4_D4_u</text>
<text x="58.3" y="52.2">GPIO2_A1_d</text>
<text x="58.3" y="50.4">GPIO2_A0_u</text>
<text x="58.3" y="54">GPIO2_A2_d</text>
<text x="217.5" y="51.1">VCCIO2_1V8</text>
<text x="58.3" y="55.8">GPIO2_A3_d</text>
<text x="56.6" y="62.9">EMMCIO_1V8_1</text>
<text x="56.6" y="64.6">EMMCIO_1V8_2</text>
<text x="221" y="68.9">VCCIO2</text>
<text x="54.6" y="111.9">TYPEC0_SBU1/DP0_AUXP</text>
<text x="54.6" y="113.7">TYPEC0_SBU2/DP0_AUXN</text>
<text x="174.6" y="109.6">TYPEC0_USB20_OTG_DP</text>
<text x="174.6" y="111.4">TYPEC0_USB20_OTG_DM</text>
<text x="52.8" y="117.3">TYPEC0_SSRX1P/DP0_TX0P</text>
<text x="52.8" y="119">TYPEC0_SSRX1N/DP0_TX0N</text>
<text x="173.7" y="118.5">TYPEC0_USB20_VBUSDET</text>
<text x="174.6" y="115">TYPEC0_USB20_OTG_ID</text>
<text x="52.8" y="122.6">TYPEC0_SSTX1P/DP0_TX1P</text>
<text x="52.8" y="124.4">TYPEC0_SSTX1N/DP0_TX1N</text>
<text x="171.9" y="122.1">TYPEC0_USB20_OTG0_REXT</text>
<text x="52.8" y="129.7">TYPEC0_SSRX2P/DP0_TX2P</text>
<text x="52.8" y="131.5">TYPEC0_SSRX2N/DP0_TX2N</text>
<text x="179" y="129.2">USB20_HOST0_DP</text>
<text x="179" y="131">USB20_HOST0_DM</text>
<text x="52.8" y="136.8">TYPEC0_SSTX2P/DP0_TX3P</text>
<text x="177.2" y="136.3">USB20_HOST0_REXT</text>
<text x="52.8" y="138.6">TYPEC0_SSTX2N/DP0_TX3N</text>
<text x="59" y="145.7">TYPEC0_DP0_REXT</text>
<text x="179" y="145.2">USB20_HOST1_DP</text>
<text x="179" y="147">USB20_HOST1_DM</text>
<text x="55.5" y="152.8">TYPEC0_DP0_VDD_0V85</text>
<text x="177.2" y="154.1">USB20_HOST1_REXT</text>
<text x="176.4" y="161.2">USB20_DVDD_0V75_1</text>
<text x="52.8" y="163.5">TYPEC0_DP0_VDDA_0V85_1</text>
<text x="52.8" y="165.3">TYPEC0_DP0_VDDA_0V85_2</text>
<text x="176.4" y="163">USB20_DVDD_0V75_2</text>
<text x="177.2" y="173.7">USB20_AVDD_1V8_1</text>
<text x="177.2" y="175.4">USB20_AVDD_1V8_2</text>
<text x="55.5" y="181.3">TYPEC0_DP0_VDDH_1V8</text>
<text x="179" y="186.1">USB20_AVDD_3V3</text>
</g>
<g font-size="1.6">
<text x="69.3" y="33.4">Y41</text>
<text x="69.3" y="35.2">Y40</text>
<text x="228.5" y="34.1">AV2</text>
<text x="228.5" y="35.9">AR2</text>
<text x="69.3" y="37">AA41</text>
<text x="69.3" y="38.7">AA42</text>
<text x="69.3" y="40.5">AB42</text>
<text x="228.5" y="41.2">AU1</text>
<text x="228.5" y="37.7">AV1</text>
<text x="228.5" y="39.5">AT1</text>
<text x="69.3" y="42.3">AD42</text>
<text x="69.3" y="44.1">AD41</text>
<text x="69.3" y="45.8">AE41</text>
<text x="228.5" y="43">AR1</text>
<text x="233.3" y="46.4">VCC_1V8_S0</text>
<text x="69.3" y="51.2">AB41</text>
<text x="69.3" y="49.4">AE42</text>
<text x="69.3" y="53">AC40</text>
<text x="228.5" y="50.1">AK11</text>
<text x="69.3" y="54.7">AD40</text>
<text x="80.9" y="57.8">VCCIO_FLASH</text>
<text x="69.3" y="61.8">AB35</text>
<text x="69.3" y="63.6">AC35</text>
<text x="235.2" y="63.8">VCCIO_SD_S0</text>
<text x="228.5" y="67.9">AK10</text>
<text x="74.5" y="110.9">BA8</text>
<text x="74.5" y="112.7">BB8</text>
<text x="193.6" y="108.6">AY11</text>
<text x="193.6" y="110.4">AY10</text>
<text x="193.6" y="114">AW10</text>
<text x="74.5" y="116.2">BB10</text>
<text x="74.5" y="118">BA10</text>
<text x="193.6" y="117.5">AV10</text>
<text x="74.5" y="121.6">BB11</text>
<text x="74.5" y="123.4">BA11</text>
<text x="193.6" y="121.1">AU7</text>
<text x="74.5" y="128.7">BB13</text>
<text x="74.5" y="130.5">BA13</text>
<text x="193.6" y="128.2">AW6</text>
<text x="193.6" y="130">AV6</text>
<text x="74.5" y="135.8">BB14</text>
<text x="74.5" y="137.6">BA14</text>
<text x="193.6" y="135.3">AW5</text>
<text x="74.5" y="144.7">AW11</text>
<text x="106.8" y="147.8">VDDA_0V85_S0</text>
<text x="193.6" y="144.2">AV7</text>
<text x="193.6" y="146">AW7</text>
<text x="74.5" y="151.8">AT18</text>
<text x="193.6" y="153.1">AU6</text>
<text x="193.6" y="160.2">AT11</text>
<text x="193.6" y="162">AT12</text>
<text x="199.5" y="156.1">VDDA_0V75_S0</text>
<text x="74.5" y="162.5">AP18</text>
<text x="74.5" y="164.3">AR19</text>
<text x="193.6" y="172.6">AT13</text>
<text x="212.5" y="168.6">USB_AVDD_1V8</text>
<text x="240.9" y="168.6">VCC_1V8_S0</text>
<text x="88" y="176.2">VCCA_1V8_S0</text>
<text x="193.6" y="174.4">AT14</text>
<text x="240.9" y="175.7">VCCA_1V8_S0</text>
<text x="74.5" y="180.3">AR23</text>
<text x="193.6" y="185.1">AT10</text>
<text x="198.6" y="181">VCCA_3V3_S0</text>
<text x="286.3" y="197.9">REV</text>
<text x="230.6" y="198.5">Size</text>
<text x="231.5" y="201.6">A3</text>
<text x="237.2" y="202">Page Name:</text>
<text x="241.8" y="198.1">Title:</text>
<text x="286.3" y="201.5">2.1</text>
<text x="231.1" y="205">Date:</text>
<text x="238.2" y="204.8">Friday, September 04, 2026</text>
<text x="266.7" y="205">Sheet</text>
<text x="273.8" y="204.8">7</text>
<text x="279.1" y="205">of</text>
<text x="284.5" y="204.8">25</text>
</g>
<g font-size="1.6" fill="#f00">
<text x="98.8" y="34.2">eMMC_D0/FSPI_D0</text>
<text x="98.8" y="35.9">eMMC_D1/FSPI_D1</text>
<text x="256.6" y="34.7">SDMMC_D0</text>
<text x="98.8" y="37.7">eMMC_D2/FSPI_D2</text>
<text x="98.8" y="39.5">eMMC_D3/FSPI_D3</text>
<text x="98.8" y="41.3">eMMC_D4</text>
<text x="256.6" y="36.5">SDMMC_D1</text>
<text x="256.6" y="38.3">SDMMC_D2</text>
<text x="256.6" y="40">SDMMC_D3</text>
<text x="256.6" y="41.8">SDMMC_CMD</text>
<text x="98.8" y="44.8">eMMC_D6/FSPI_CS0</text>
<text x="99" y="43.1">eMMC_D5</text>
<text x="99" y="46.6">eMMC_D7</text>
<text x="256.6" y="43.6">SDMMC_CLK</text>
<text x="99.2" y="50.2">eMMC_CMD/FSPI_CLK</text>
<text x="99.2" y="53.7">eMMC_DATA_STROBE</text>
<text x="99.4" y="52.1">eMMC_CLKOUT</text>
<text x="98.8" y="55.3">eMMC_RSTn</text>
<text x="96.3" y="111.5">TYPEC0_SBU1</text>
<text x="96.3" y="113.3">TYPEC0_SBU2</text>
<text x="221.2" y="109.4">TYPEC0_OTG_DP</text>
<text x="221.2" y="111.2">TYPEC0_OTG_DM</text>
<text x="96.3" y="116.8">TYPEC0_SSRX1P</text>
<text x="96.3" y="118.6">TYPEC0_SSRX1N</text>
<text x="217.6" y="118.3">TYPEC0_OTG_VBUSDET</text>
<text x="217.6" y="114.7">TYPEC0_USB20_OTG_ID</text>
<text x="96.3" y="122.2">TYPEC0_SSTX1P</text>
<text x="96.3" y="123.9">TYPEC0_SSTX1N</text>
<text x="199.8" y="120.9">OTG0_REXT</text>
<text x="96.7" y="129.5">TYPEC0_SSRX2P</text>
<text x="96.7" y="131.2">TYPEC0_SSRX2N</text>
<text x="221" y="128.9">USB20_HOST0_DP</text>
<text x="221" y="130.7">USB20_HOST0_DM</text>
<text x="96.3" y="136.4">TYPEC0_SSTX2P</text>
<text x="199.8" y="135.1">HOST0_REXT</text>
<text x="96.3" y="138.2">TYPEC0_SSTX2N</text>
<text x="80.7" y="144.5">TYPEC0_DP0_REXT</text>
<text x="220.6" y="144.9">USB20_HOST1_DP</text>
<text x="220.6" y="146.7">USB20_HOST1_DM</text>
<text x="198" y="152.9">HOST1_REXT</text>
</g>
<g font-size="1.3">
<text x="30.8" y="1.3">5</text>
<text x="88.8" y="1.3">4</text>
<text x="146.9" y="1.3">3</text>
<text x="205" y="1.3">2</text>
<text x="263.1" y="1.3">1</text>
<text x=".5" y="28.4">D</text>
<text x="292.6" y="28.4">D</text>
<text x=".5" y="79.5">C</text>
<text x="292.6" y="79.5">C</text>
<text x=".5" y="130.6">B</text>
<text x="292.6" y="130.6">B</text>
<text x=".5" y="181.7">A</text>
<text x="292.6" y="181.7">A</text>
<text x="30.8" y="207.4">5</text>
<text x="88.8" y="207.4">4</text>
<text x="146.9" y="207.4">3</text>
<text x="205" y="207.4">2</text>
<text x="263.1" y="207.4">1</text>
</g>
<text font-size="1.2" fill="#00f" x="167.3" y="117.1">40K</text>
</svg>
